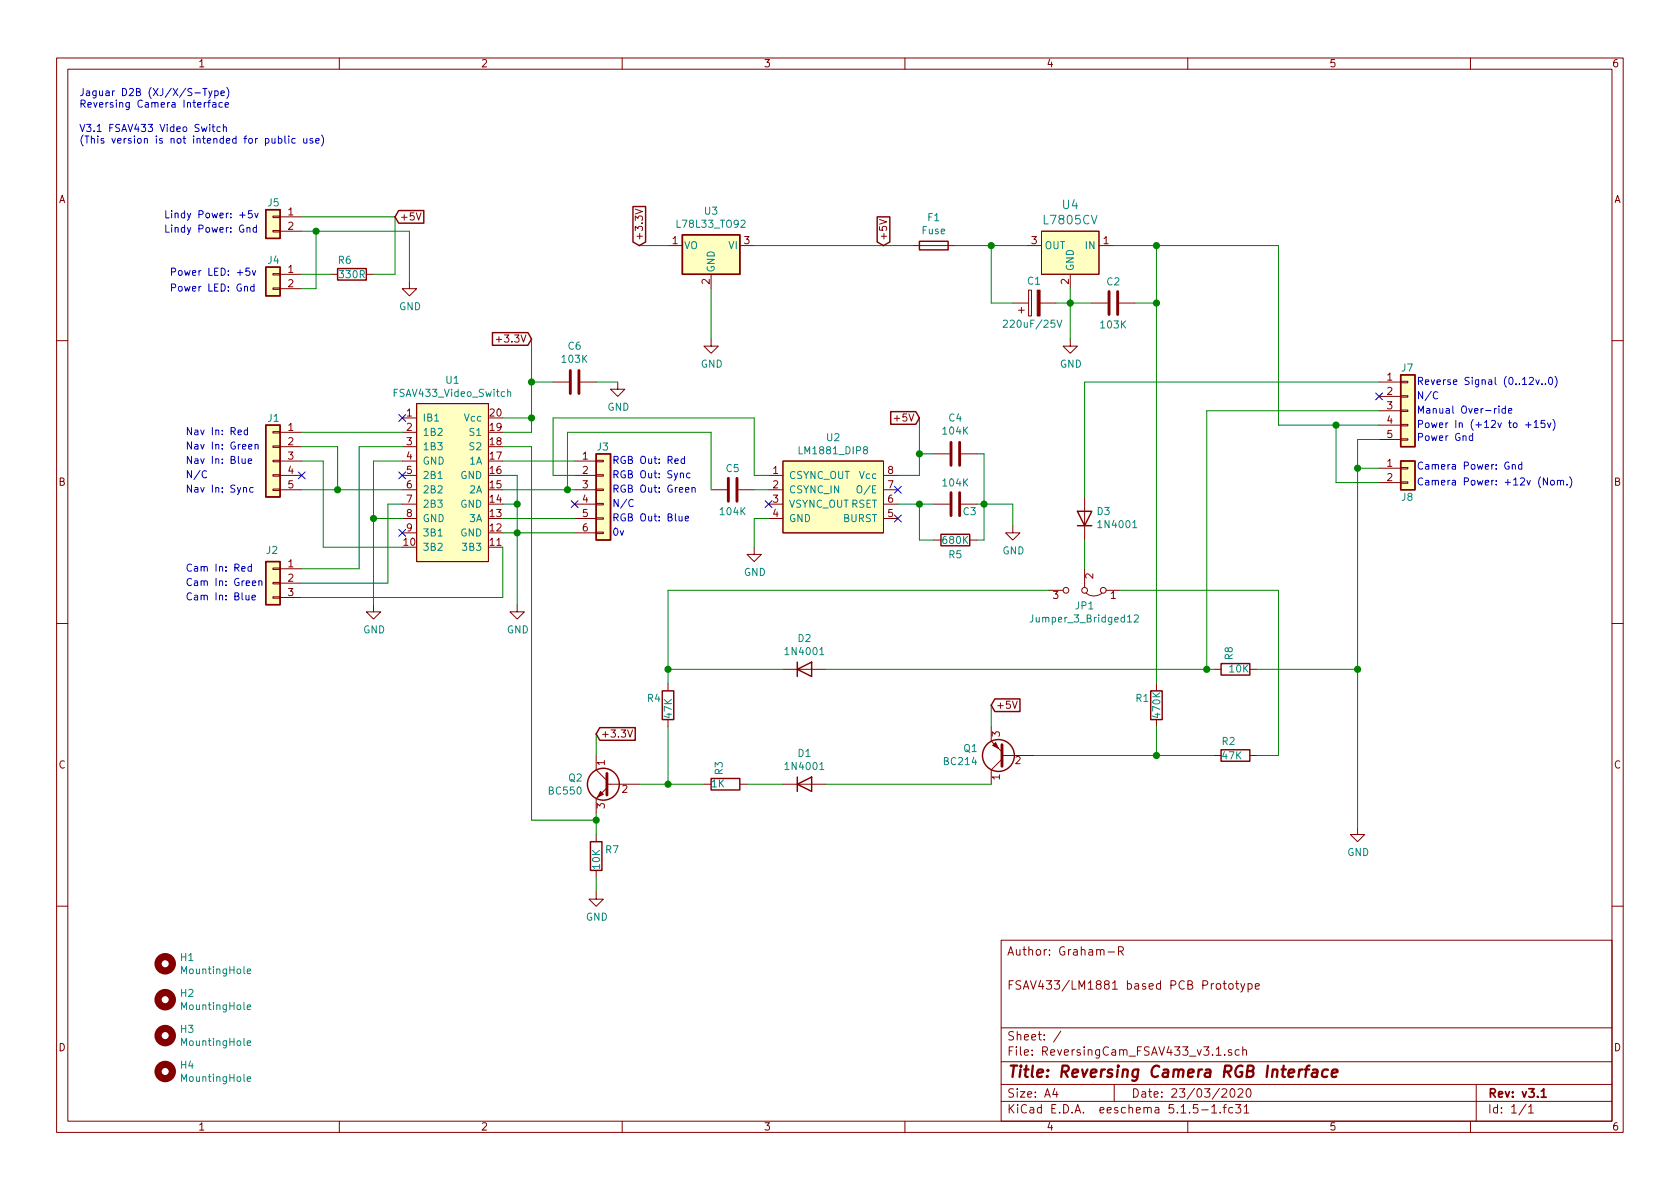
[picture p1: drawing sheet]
<svg xmlns="http://www.w3.org/2000/svg" width="297mm" height="210mm" viewBox="0 0 297 210" stroke-linecap="round" stroke-linejoin="round" font-family="sans-serif">
<g fill="none" stroke="#840000" stroke-width=".18">
<path d="M10 10.3h277v189.9h-277zM12 12.2h273v186.1h-273zM60 10.3v1.9M110 10.3v1.9M160 10.3v1.9M210 10.3v1.9M260 10.3v1.9M48.3 38.2h1.2v.3h-1.2zM49.5 38.3h3.8M73.6 37.6l.4 1.3 .4-1.3M112.3 37l1.3 .4-1.3 .4M155.5 38.8l1.3 .4-1.3 .4"/>
<path d="M48.3 50.9h1.2v.3h-1.2zM48.3 48.4h1.2v.2h-1.2zM48.3 40.8h1.2v.2h-1.2zM49.5 48.5h3.8M49.5 51h3.8M49.5 40.9h3.8M58.4 48.5h1.3M64.8 48.5h1.2M72.4 49.8v1.2h1.3l-1.3 1.3-1.3-1.3h1.3M118.1 43.4h2.5M125.7 59.9v1.3h1.3l-1.3 1.3-1.2-1.3h1.2M125.7 48.5v2.5"/>
<path d="M130.8 43.4h2.5M161.3 43.4h7.6M179.1 53.6h2.8M180.1 54.9h1M180.6 54.4v1M181.6 43.4h2.5M181.9 51.3h.5v4.6h-.5zM183.9 53.6h2.8M184.1 40.9h10.2v7.6h-10.2zM189.2 59.9v1.3h1.3l-1.3 1.3-1.2-1.3h1.2M189.2 48.5v2.5M193 53.6h2.8"/>
<path d="M194.3 43.4h2.5M197.9 53.6h2.8M10 60.2h2M48.3 78.9h1.2v.2h-1.2zM48.3 76.3h1.2v.3h-1.2zM49.5 76.4h3.8M49.5 79h3.8M71.1 73.9h2.6M71.1 76.4h2.6M71.1 79h2.6M73.7 71.4h12.7v27.9h-12.7zM87.7 60h1"/>
<path d="M97.8 67.6h2.8M102.6 67.6h2.8M109.2 67.6v1.2h1.3l-1.3 1.3-1.3-1.3h1.3M243.8 67.6h3.8M243.8 70.1h3.8M243.8 72.6h3.8M243.8 75.2h3.8M243.8 77.7h3.8M247.6 77.6h1.3v.2h-1.3zM247.6 75.1h1.3v.2h-1.3zM247.6 70h1.3v.2h-1.3zM247.6 67.4h1.3v.3h-1.3z"/>
<path d="M247.6 72.5h1.3v.3h-1.3zM285 60.2h2M48.3 86.5h1.2v.2h-1.2zM48.3 83.9h1.2v.3h-1.2zM48.3 81.4h1.2v.3h-1.2zM49.5 81.5h3.8M49.5 84.1h3.8M49.5 86.6h3.8M71.1 81.5h2.6M71.1 84.1h2.6M71.1 86.6h2.6M71.1 89.1h2.6"/>
<path d="M71.1 91.7h2.6M71.1 94.2h2.6M101.6 81.5h3.8M101.6 84.1h3.8M101.6 86.6h3.8M101.6 89.1h3.8M101.6 91.7h3.8M101.6 94.2h3.8M105.4 91.6h1.3v.2h-1.3zM105.4 94.1h1.3v.3h-1.3zM105.4 89h1.3v.3h-1.3zM105.4 83.9h1.3v.3h-1.3z"/>
<path d="M105.4 81.4h1.3v.3h-1.3zM105.4 86.5h1.3v.2h-1.3zM125.7 86.6h2.8M130.6 86.6h2.7M133.3 96.8v1.2h1.3l-1.3 1.3-1.2-1.3h1.2M135.9 84.1h2.5M135.9 86.6h2.5M135.9 89.1h2.5M135.9 91.7h2.5M138.4 81.5h17.8v12.7h-17.8zM156.2 84.1h2.5M156.2 86.6h2.5"/>
<path d="M156.2 89.1h2.5M156.2 91.7h2.5M165.1 89.1h2.8M165.1 95.5h1.3M165.1 80.3h2.8M169.9 89.1h2.8M169.9 80.3h2.8M171.4 95.5h1.3M179.1 93v1.2h1.2l-1.2 1.3-1.3-1.3h1.3M191.8 87.9v7.6M243.8 82.8h3.8M243.8 85.3h3.8"/>
<path d="M247.6 85.2h1.3v.3h-1.3zM247.6 82.7h1.3v.2h-1.3zM10 110.3h2M48.3 105.5h1.2v.3h-1.2zM48.3 100.5h1.2v.2h-1.2zM48.3 103h1.2v.2h-1.2zM49.5 100.6h3.8M49.5 103.1h3.8M49.5 105.7h3.8M66 106.9v1.3h1.3l-1.3 1.3-1.2-1.3h1.2M91.4 106.9v1.3h1.3l-1.3 1.3-1.2-1.3h1.2M138.4 118.4h7.6"/>
<path d="M185.4 104.4h2.6M191.8 100.6v3.3M192 104.9a2.26 2.26 0 0 0 2.8 0M195.6 104.4h2.5M214.6 118.4h1.3M221 118.4h1.2M285 110.3h2M105.4 133.6v2.5l1.9 1.9M107.3 139.3l-1.9 1.9v2.6M107.3 138.7h5.7M111 129.1l.4 1.2 .4-1.2M118.1 120.9v1.3"/>
<path d="M118.1 127.2v1.3M124.5 138.7h1.2M130.8 138.7h1.3M138.4 138.7h7.6M175.3 128.5v2.6l1.9 1.9M177.2 133.6h5.7M177.2 134.2l-1.9 1.9v2.6M179 124l.4 1.3 .5-1.3M204.5 120.9v1.3M204.5 127.2v1.3M214.6 133.6h1.3M221 133.6h1.2"/>
<path d="M105.4 157.7v1.3h1.3l-1.3 1.3-1.3-1.3h1.3M105.4 147.6v1.2M105.4 153.9v1.3M240 146.3v1.3h1.3l-1.3 1.2-1.2-1.2h1.2M10 160.2h2M177 166.3h108v32h-108zM195.9 168.3h1.2M197.8 168.2l.7-.1 .1-.2v-.3l-.3-.2h-.5v1.5M198.1 168.2l.5 .7M216.3 173.9h.5M216.5 173.4v1.3l.3 .2M217.3 174.1l.2-.2 .5 .2v.7l-.2 .1-.5-.1z"/>
<path d="M218.5 173.9h.5M218.7 173.4v1.3l.3 .2M219.4 173.9l.3 1M220.1 173.9l-.5 1.4-.2 .1M220.7 174l.4-.1 .3 .3-.1 .6-.2 .1-.4-.1M220.7 173.9v1.5M221.9 174.4l.8-.1-.1-.3-.4-.1-.3 .2 .1 .7h.6M285 160.2h2M60 198.3v1.9M110 198.3v1.9M160 198.3v1.9M177 194.8h108"/>
<path d="M177 191.8h108M177 187.8h108M177 181.8h108M186.5 192.5l-.4 1h1M186.8 193v1M187.6 182.3l-1.3 2M197 191.8v3M210 198.3v1.9M212.5 196.3h1.1M214.2 195.8l.5-.5v1.5M214.2 196.8h.9M215.7 196.7v.1"/>
<path d="M216.1 192.7l.2-.2h.3l.2 .2 .1 .3-.9 1h.9M216.3 195.8h.5M216.5 186.5v.1M216.8 195.3l-.3 .2v1.3M217.7 192.6l.1-.1a.8 .8 0 0 1 .6 .8 .8 .8 0 0 1-.6 .7 1 1 0 0 1-.1-1.4zM217.8 185.7a.37 .37 0 0 0-.6 .1v.2l.6 .2v.1l-.2 .3-.4-.1M218 195.9l-.5-.1-.3 .3 .1 .6 .2 .1 .5-.1M218.5 195.3h.9l-.5 .6 .4 .1v.7l-.2 .1-.6-.1M218.9 192.7l.2-.2h.4l.3 .5-1 1h1M219.1 185.7l-.4-.1-.3 .3 .1 .6 .2 .1 .4-.1M219.7 185.7h.1a.37 .37 0 0 1 .6 .1v.8M219.7 185.1v1.5"/>
<path d="M220 195.8l.4-.5v1.5M220 196.8h.8M220.5 192.7l.3-.2a.94 .94 0 0 1 0 1.5 .79 .79 0 0 1-.3-1.3zM260 198.3v1.9M261 191.8v6.5M269.8 195.2l-1.2 2M270.3 195.8l.4-.5v1.5M270.3 196.8h.8"/>
<circle cx="188.5" cy="104.4" r=".51"/>
<circle cx="191.8" cy="104.4" r=".51"/>
<circle cx="195.1" cy="104.4" r=".51"/>
</g>
<path d="M272.5 193l.4-.5v1.5M272.5 194h.9" fill="none" stroke="#840000" stroke-width=".3"/>
<path d="M230.7 189.1h.8M231.5 188.4l-.3 .1-.2 .2-.2 1.7M232.1 189.2h.8l.1 .2-.2 1M232.9 189.6l-.6 .1a.4 .4 0 0 0-.4 .3 .4 .4 0 0 0 .3 .4l.6-.1M234.8 189.2a.68 .68 0 0 0-1 .3v.8l.3 .1 .5-.1M235.5 189.8l1-.2-.1-.4-.5-.1-.4 .3v.9l.2 .1 .6-.1" fill="none" stroke="#840000" stroke-width=".41"/>
<g fill="none" stroke="#840000" stroke-width=".25">
<path d="M47 37.1h2.5v5.1h-2.5zM70.5 37.2h4.4v2.3h-4.4l-.7-1.2zM111.9 36.5h2.2v6.3l-1.1 .6-1.1-.6zM155.1 38.3h2.2v4.5l-1.1 .6-1.1-.6zM47 47.2h2.5v5.1h-2.5zM59.7 47.5h5.1v2h-5.1zM87.1 58.8h6.2l.7 1.1-.7 1.2h-6.2zM120.6 41.5h10.2v7h-10.2zM162.6 42.7h5v1.5h-5zM47 75.2h2.5v12.7h-2.5zM157.5 72.8h4.4l.7 1.1-.7 1.1h-4.4zM247.6 66.3h2.6v12.7h-2.6z"/>
<path d="M47 99.3h2.5v7.6h-2.5zM105.4 80.3h2.5v15.2h-2.5zM166.4 94.5h5v2h-5zM190.5 90.4h2.5l-1.2 2.6zM190.5 93h2.5M247.6 81.5h2.6v5.1h-2.6zM141 118.4l2.5-1.3v2.5zM141 117.1v2.5M215.9 117.3h5.1v2.1h-5.1zM106 128.7h6.3v2.2h-6.3l-.6-1.1zM117.1 122.2h2v5h-2zM125.7 137.7h5.1v2h-5.1z"/>
<path d="M141 138.7l2.5-1.3v2.5zM141 137.4v2.5M175.9 123.6h4.4v2.2h-4.4l-.6-1.1zM203.5 122.2h2v5h-2zM215.9 132.6h5.1v2h-5.1zM104.4 148.8h2v5.1h-2z"/>
<circle cx="106.7" cy="138.7" r="2.82"/>
<circle cx="176.5" cy="133.6" r="2.82"/>
</g>
<path d="M196.1 51.6v4M197.6 51.6v4M100.8 65.5v4.1M102.4 65.5v4.1M168.1 78.2v4.1M169.7 78.2v4.1M128.8 84.6v4M130.3 84.6v4M168.1 87.1v4.1M169.7 87.1v4.1M107.3 136.8v3.8M177.2 131.7v3.8" fill="none" stroke="#840000" stroke-width=".51"/>
<g fill="#840000" stroke="#840000" stroke-width=".18">
<path d="M106.2 139.9l.5 .6-1 .5z"/>
<path d="M183.4 51.3h.5v4.6h-.5z"/>
<path d="M175.5 131.8l.5-.5 .5 1z"/>
</g>
<g fill="none" stroke="#008484" stroke-width=".18">
<path d="M177.4 56.7l.5-.1 .2 .1v.3v.2l-.8 .7h.8M186.9 56.6l.4 1.3 .4-1.3M89.8 69.4l.1-.1h.3l.1 .8M89.8 68.8v1.3M77.5 84.6h.7M77.5 94.8h.7M151.6 86.1a.45 .45 0 0 1 .7 0 .88 .88 0 0 1-.2 1.1l-.4-.1a1.07 1.07 0 0 1-.1-1zM200.3 93.3h.7M145 115.8h.7M182.6 108.7v.9a.39 .39 0 0 1-.5 .4M200.6 108.9l.4-.2 .3 .4-.8 .9h.8M145 136.1h.7"/>
<path d="M43.7 171.7l.6-.1v-.2l-.4-.1-.2 .2 .1 .6h.5M43.7 178.1l.6-.1v-.3h-.4l-.2 .2 .1 .6h.5M43.7 184.4l.6-.1v-.2l-.4-.1-.2 .2 .1 .6h.5M43.7 190.8l.6-.1v-.3h-.4l-.2 .2 .1 .6h.5"/>
</g>
<g fill="#ffffc2" stroke="#ffffc2" stroke-width=".18">
<path d="M73.7 71.4h12.7v27.9h-12.7z"/>
<path d="M105.4 80.3h2.5v15.2h-2.5z"/>
<path d="M184.1 40.9h10.2v7.6h-10.2z"/>
<path d="M247.6 66.3h2.6v12.7h-2.6z"/>
<path d="M47 47.2h2.5v5.1h-2.5z"/>
<path d="M47 37.1h2.5v5.1h-2.5z"/>
<path d="M47 99.3h2.5v7.6h-2.5z"/>
<path d="M47 75.2h2.5v12.7h-2.5z"/>
<path d="M120.6 41.5h10.2v7h-10.2z"/>
<path d="M247.6 81.5h2.6v5.1h-2.6z"/>
<path d="M138.4 81.5h17.8v12.7h-17.8z"/>
</g>
<g fill="none" stroke="#840000" stroke-width="1.3">
<circle cx="29.2" cy="170.4" r="1.27"/>
<circle cx="29.2" cy="176.8" r="1.27"/>
<circle cx="29.2" cy="189.5" r="1.27"/>
<circle cx="29.2" cy="183.1" r="1.27"/>
</g>
<g fill="none" stroke="#008400" stroke-width=".18">
<path d="M53.3 38.3h16.5v10.2h-3.8M53.3 40.9h19.1v8.9M53.3 48.5h5.1M55.9 40.9v10.1h-2.6M94 59.9v16.5h-5.1M113 43.4h5.1M125.7 51v8.9M133.3 43.4h28M168.9 43.4h12.7M175.3 43.4v10.2h3.8M186.7 53.6h6.3M189.2 51v8.9"/>
<path d="M196.8 43.4h29.3v31.8h17.7M200.7 53.6h3.8M204.5 43.4v77.5M53.3 79h6.4v7.6M53.3 76.4h17.8M71.1 79h-7.6v21.6h-10.2M88.9 79h5.1v66h11.4M88.9 73.9h5.1M94 67.6h3.8M105.4 67.6h3.8M162.6 73.9v10.2h-3.9M236.2 75.2v10.1h7.6"/>
<path d="M243.8 72.6h-30.4v45.8M243.8 77.7h-3.8v68.6M243.8 67.6h-52v20.3M53.3 81.5h3.8v15.3h14M53.3 86.6h17.8M66 91.7h5.1M71.1 81.5h-5.1v25.4M71.1 89.1h-2.5v14h-15.3M88.9 81.5h12.7M88.9 84.1h2.5v22.8M88.9 96.8v8.9h-35.6M88.9 91.7h12.7"/>
<path d="M88.9 94.2h12.7M88.9 89.1h2.5M88.9 86.6h12.7M100.3 86.6v-10.2h25.4v10.2M101.6 84.1h-3.8v-10.2h35.5v10.2h2.6M133.3 86.6h2.6M135.9 91.7h-2.6v5.1M158.7 89.1h6.4M162.6 89.1v6.4h2.5M162.6 80.3h2.5M172.7 80.3h1.3v15.2h-1.3M172.7 89.1h6.4v3.9"/>
<path d="M191.8 95.5v5.1M240 82.8h3.8M118.1 118.4h20.3M146 118.4h68.6M185.4 104.4h-67.3v16.5M198.1 104.4h28v29.2h-3.9M222.2 118.4h17.8M105.4 129.8v3.8M113 138.7h11.5M118.1 128.5v10.2M132.1 138.7h6.3M146 138.7h29.3"/>
<path d="M175.3 124.7v3.8M182.9 133.6h31.7M204.5 128.5v5.1M105.4 143.8v3.8M105.4 155.2v2.5"/>
</g>
<g fill="none" stroke="#0000c2" stroke-width=".18">
<path d="M34.5 16.4h.9M35.9 15.6h.7M36.2 15.6v1.3M36.7 18.1h.5M36.9 16.1l.3 .8M37.2 17.7l-.3 .2v1.1M37.5 16.1l-.4 1.1-.2 .1M37.6 18.2h.5l.1 .8M38 16.1h.4l.2 .2-.1 .6h-.5M38 16.1v1.2M38.2 18.4l-.5 .1-.1 .2v.2h.6M39.1 16.5l.6-.1-.1-.3h-.4l-.1 .2v.6h.5"/>
<path d="M39.3 18.2l-.4-.1-.2 .3 .1 .5h.5M39.8 18.5l.6-.1-.1-.2-.3-.1-.2 .2 .1 .6h.4M40.1 15.5a1.47 1.47 0 0 1 0 1.9M37.1 22v.1M37.1 22.4v.9M37.5 22.4h.5M37.7 22v1.1l.3 .2M38.9 22.5l-.3-.1-.2 .3 .1 .5h.4M39.5 22.5l.2-.1 .3 .1v.8M39.5 22v1.3M42.4 38h1M44.6 37.3h-.6l-.1 .6 .5-.2 .2 .3v.3l-.2 .2-.5-.1"/>
<path d="M45 37.7l.3 .8 .3-.8M45.3 39.8v1.3M48.1 24.5v.8h.3l.2-.1M48.6 24.5v.8M49.2 24.5h.4l.2 .2-.1 .6h-.5M49.2 24v1.3M50.4 24v1.1l.2 .2M51.1 24v.2M51.1 24.5v.8M52.2 24.5h-.4l-.2 .2 .1 .6h.5M53.7 24.5l.1 .8h.3l.2-.1M54.3 24.5v.8"/>
<path d="M55.3 24.5h-.3l-.2 .2 .1 .1 .4 .2v.3h-.5M55.8 24.9l.6-.1v-.3h-.4l-.2 .2 .1 .6h.5M56.8 23.9a1.47 1.47 0 0 1 0 1.9M43.2 50.8l.2-.2 .3 .1 .1 .8M43.7 40.4l.1-.2 .3 .1 .1 .8M43.7 40.2v.9M44.1 47.4h-.6v.6l.4-.1 .3 .3v.3l-.3 .2-.4-.1M44.6 47.8l.3 .9 .3-.9M44.9 50.7l-.3-.1-.3 .3 .1 .5h.5M44.9 50.2v1.3M45.3 40.3l-.3-.1-.2 .3 .1 .5h.4M42.1 76.4l.6-.1-.1-.2-.3-.1-.2 .2v.6h.5"/>
<path d="M43.8 76.1l-.4-.1-.2 .3 .1 .5h.5M43.8 75.6v1.3M44 79l.6-.1-.1-.3h-.4l-.1 .2v.6h.5M45.1 78.7l.2-.1h.3v.8M45.1 78.6v.8M254.2 69.4a.6 .6 0 0 0-.8 .4 .6 .6 0 0 0 .5 .7l.3-.1M260.4 77.1h-.4l-.2 .2 .1 .5h.5M260.4 76.6v1.3M265 71.8v.1M265 72.2v.9M266.2 72.3l-.4-.1-.2 .3 .1 .5h.5M266.2 71.8v1.3"/>
<path d="M266.7 72.6l.6-.1v-.2l-.4-.1-.2 .2 .1 .6h.5M269.7 75.1h1M270.2 74.6v1M271.2 74.7l.4-.4v1.3M271.2 75.6h.8M271.6 67.2l.3 .8 .3-.8M272.6 67.9v.1M273.1 74.3h-.6v.6l.1-.1 .5 .1v.6l-.2 .1-.4-.1M273.3 67.9v.1M273.6 74.8l.3 .8 .3-.8M273.9 66.8l.2-.1a.67 .67 0 0 1 .4 .7 .67 .67 0 0 1-.4 .6l-.3-.5zM274.6 74.2a1.47 1.47 0 0 1 0 1.9"/>
<path d="M274.9 66.5a1.4 1.4 0 0 1 0 2M36.5 83.4a.6 .6 0 0 0-.8 .4 .6 .6 0 0 0 .6 .7l.2-.1M42.8 81.1l.1 .8 .3 .1 .2-.2M43.1 86.3l.1-.1 .3 .1 .1 .7M43.4 81.1v.9M43.9 81.5l.6-.1-.1-.2-.3-.1-.2 .2 .1 .6h.4M44.4 99.7v1.3M44.8 86.3l-.4-.1-.3 .2 .2 .6h.5M112 88.4a.6 .6 0 0 0-.9 .4 .6 .6 0 0 0 .6 .8l.3-.1M120.1 91.3v.8h.3l.2-.1M120.6 91.3v.8M121 81.2l-.3-.1-.3 .3 .1 .5h.5"/>
<path d="M121 80.7v1.3M121.2 91.7l.5-.1v-.3h-.4l-.1 .2v.6h.5M121.2 86.6l.6-.1-.1-.2-.3-.1-.2 .2 .1 .6h.4M122 83.7h-.4l-.2 .2 .1 .5h.5M122.4 86.3l.1-.1 .3 .1 .1 .7M122.4 86.2v.8M267.4 82.3l.2-.2 .3 .1v.8M267.4 82.1v.9M269.1 82.2l-.4-.1-.2 .3 .1 .5h.5M269.1 81.7v1.3M273.6 84.5v1.3l-.7-1.3v1.3M274.3 85l.3-.1 .2 .3-.1 .5-.3 .1-.3-.3z"/>
<path d="M275.4 85.1l.1-.2 .3 .1 .1 .8M275.4 84.9v.9M275.9 85.1l.2-.2 .3 .1 .1 .8M277.1 85.6v.2M277.5 84.3a1.47 1.47 0 0 1 0 2M42.7 100.6l.7-.1-.1-.3h-.4l-.2 .1 .1 .7h.5M43.5 105.3v.7l.3 .1 .2-.1M44 105.3v.8M44.4 100.2h-.3l-.3 .2 .2 .6h.4M44.6 105.7l.6-.1-.1-.3h-.3l-.2 .1v.6h.5M44.6 103.1l.6-.1v-.2l-.4-.1-.2 .2 .1 .6h.5M45.8 102.8l.1-.1 .4 .1v.8"/>
<path d="M45.8 102.7v.9"/>
</g>
<g fill="#008400" stroke="#008400" stroke-width=".25">
<circle cx="204.5" cy="133.6" r=".51"/>
<circle cx="204.5" cy="43.4" r=".51"/>
<circle cx="162.6" cy="80.3" r=".51"/>
<circle cx="66" cy="91.7" r=".51"/>
<circle cx="59.7" cy="86.6" r=".51"/>
<circle cx="55.9" cy="40.9" r=".51"/>
<circle cx="94" cy="73.9" r=".51"/>
<circle cx="174" cy="89.1" r=".51"/>
<circle cx="100.3" cy="86.6" r=".51"/>
<circle cx="118.1" cy="118.4" r=".51"/>
<circle cx="118.1" cy="138.7" r=".51"/>
<circle cx="91.4" cy="89.1" r=".51"/>
<circle cx="91.4" cy="94.2" r=".51"/>
<circle cx="213.4" cy="118.4" r=".51"/>
<circle cx="204.5" cy="53.6" r=".51"/>
<circle cx="175.3" cy="43.4" r=".51"/>
<circle cx="105.4" cy="145" r=".51"/>
<circle cx="162.6" cy="89.1" r=".51"/>
<circle cx="189.2" cy="53.6" r=".51"/>
<circle cx="236.2" cy="75.2" r=".51"/>
<circle cx="240" cy="82.8" r=".51"/>
<circle cx="94" cy="67.6" r=".51"/>
<circle cx="240" cy="118.4" r=".51"/>
</g>
<g fill="none" stroke="#000084" stroke-width=".18">
<path d="M70.5 73.3l1.2 1.2M71.7 73.3l-1.2 1.2M243.2 69.5l1.2 1.2M244.4 69.5l-1.2 1.2M52.7 83.5l1.2 1.2M53.9 83.5l-1.2 1.2M70.5 93.6l1.2 1.2M70.5 83.5l1.2 1.2M71.7 93.6l-1.2 1.2M71.7 83.5l-1.2 1.2M101 88.5l1.2 1.3M102.2 88.5l-1.2 1.3"/>
<path d="M135.3 88.5l1.2 1.3M136.5 88.5l-1.2 1.3M158.1 91.1l1.3 1.2M158.1 86l1.3 1.2M159.4 91.1l-1.3 1.2M159.4 86l-1.3 1.2"/>
</g>
<text font-size="2.8" fill="#840000" x="178" y="190.5">Title: Reversing Camera RGB Interface</text>
<g font-size="2.1" fill="#008484">
<text x="184.7" y="39.7">L7805CV</text>
<text x="187.9" y="37">U4</text>
</g>
<g font-size="2.1" fill="#840000">
<text x="178" y="169">Author: Graham-R</text>
<text x="178" y="175">FSAV433/LM1881 based PCB Prototype</text>
<text x="178" y="184">Sheet: /</text>
<text x="178" y="186.7">File: ReversingCam_FSAV433_v3.1.sch</text>
<text x="178" y="196.9">KiCad E.D.A. eeschema 5.1.5-1.fc31</text>
<text x="178" y="194.1">Size: A4</text>
<text x="200" y="194.1">Date: 23/03/2020</text>
<text x="263" y="194.1">Rev: v3.1</text>
<text x="263" y="196.9">Id: 1/1</text>
</g>
<g font-size="1.8" fill="#840000">
<text x="35" y="11.9">1</text>
<text x="85" y="11.9">2</text>
<text x="135" y="11.9">3</text>
<text x="185" y="11.9">4</text>
<text x="235" y="11.9">5</text>
<text x="285" y="11.9">6</text>
<text x="10.4" y="35.9">A</text>
<text x="285.4" y="35.9">A</text>
<text x="51" y="38.1">1</text>
<text x="51" y="40.6">2</text>
<text x="70.6" y="39">+5V</text>
<text x="113.7" y="42.6" transform="rotate(-90 113.7 42.6)">+3.3V</text>
<text x="118.9" y="43.2">1</text>
<text x="131.6" y="43.2">3</text>
<text x="156.8" y="42.6" transform="rotate(-90 156.8 42.6)">+5V</text>
<text x="182.4" y="43.2">3</text>
<text x="195.1" y="43.2">1</text>
<text x="51" y="48.3">1</text>
<text x="51" y="50.8">2</text>
<text x="125.5" y="50.3" transform="rotate(-90 125.5 50.3)">2</text>
<text x="189" y="50.3" transform="rotate(-90 189 50.3)">2</text>
<text x="88.5" y="60.6">+3.3V</text>
<text x="245.3" y="67.3">1</text>
<text x="245.3" y="69.8">2</text>
<text x="51" y="76.2">1</text>
<text x="71.9" y="73.7">1</text>
<text x="71.9" y="76.2">2</text>
<text x="86.7" y="76.2">19</text>
<text x="86.7" y="73.7">20</text>
<text x="158.6" y="74.5">+5V</text>
<text x="245.3" y="72.4">3</text>
<text x="245.3" y="74.9">4</text>
<text x="245.3" y="77.5">5</text>
<text x="51" y="78.7">2</text>
<text x="51" y="81.3">3</text>
<text x="51" y="83.8">4</text>
<text x="71.9" y="78.7">3</text>
<text x="71.9" y="81.3">4</text>
<text x="71.9" y="83.8">5</text>
<text x="86.7" y="83.8">16</text>
<text x="86.7" y="81.3">17</text>
<text x="86.7" y="78.7">18</text>
<text x="103" y="81.3">1</text>
<text x="103" y="83.8">2</text>
<text x="136.7" y="83.8">1</text>
<text x="157" y="83.8">8</text>
<text x="245.3" y="82.5">1</text>
<text x="10.4" y="85.9">B</text>
<text x="51" y="86.4">5</text>
<text x="71.9" y="86.4">6</text>
<text x="71.9" y="88.9">7</text>
<text x="86.7" y="88.9">14</text>
<text x="86.7" y="86.4">15</text>
<text x="103" y="86.4">3</text>
<text x="103" y="88.9">4</text>
<text x="136.7" y="86.4">2</text>
<text x="136.7" y="88.9">3</text>
<text x="157" y="88.9">6</text>
<text x="157" y="86.4">7</text>
<text x="245.3" y="85.1">2</text>
<text x="285.4" y="85.9">B</text>
<text x="71.9" y="91.4">8</text>
<text x="71.9" y="94">9</text>
<text x="86.7" y="94">12</text>
<text x="86.7" y="91.4">13</text>
<text x="103" y="91.4">5</text>
<text x="103" y="94">6</text>
<text x="136.7" y="91.4">4</text>
<text x="157" y="91.4">5</text>
<text x="51" y="100.3">1</text>
<text x="71.4" y="96.5">10</text>
<text x="86.7" y="96.5">11</text>
<text x="51" y="102.9">2</text>
<text x="51" y="105.4">3</text>
<text x="186.2" y="105.9">3</text>
<text x="193.3" y="102.3" transform="rotate(-90 193.3 102.3)">2</text>
<text x="196.4" y="105.9">1</text>
<text x="176" y="125.3">+5V</text>
<text x="106.2" y="130.4">+3.3V</text>
<text x="176.8" y="130.3" transform="rotate(-90 176.8 130.3)">3</text>
<text x="10.4" y="135.9">C</text>
<text x="106.9" y="135.4" transform="rotate(-90 106.9 135.4)">1</text>
<text x="176.8" y="137.9" transform="rotate(-90 176.8 137.9)">1</text>
<text x="179.5" y="135.1">2</text>
<text x="285.4" y="135.9">C</text>
<text x="106.9" y="143" transform="rotate(-90 106.9 143)">3</text>
<text x="110" y="140.2">2</text>
<text x="10.4" y="185.9">D</text>
<text x="285.4" y="185.9">D</text>
<text x="35" y="199.9">1</text>
<text x="85" y="199.9">2</text>
<text x="135" y="199.9">3</text>
<text x="185" y="199.9">4</text>
<text x="235" y="199.9">5</text>
<text x="285" y="199.9">6</text>
</g>
<g font-size="1.8" fill="#0000c2">
<text x="14" y="17">Jaguar D2B (XJ/X/S-Type)</text>
<text x="14" y="23.3">V3.1 FSAV433 Video Switch</text>
<text x="14" y="19">Reversing Camera Interface</text>
<text x="14" y="25.4">(This version is not intended for public use)</text>
<text x="29" y="38.6">Lindy Power: +5v</text>
<text x="29" y="41.1">Lindy Power: Gnd</text>
<text x="30" y="51.6">Power LED: Gnd</text>
<text x="30" y="48.8">Power LED: +5v</text>
<text x="250.4" y="68.1">Reverse Signal (0..12v..0)</text>
<text x="250.4" y="70.6">N/C</text>
<text x="32.8" y="77">Nav In: Red</text>
<text x="250.4" y="73.1">Manual Over-ride</text>
<text x="250.4" y="75.7">Power In (+12v to +15v)</text>
<text x="250.4" y="78">Power Gnd</text>
<text x="32.8" y="79.5">Nav In: Green</text>
<text x="32.8" y="82">Nav In: Blue</text>
<text x="108.2" y="82">RGB Out: Red</text>
<text x="250.4" y="83.1">Camera Power: Gnd</text>
<text x="32.8" y="84.6">N/C</text>
<text x="32.8" y="87.1">Nav In: Sync</text>
<text x="108.2" y="89.7">N/C</text>
<text x="108.2" y="84.6">RGB Out: Sync</text>
<text x="108.2" y="87.1">RGB Out: Green</text>
<text x="250.4" y="85.8">Camera Power: +12v (Nom.)</text>
<text x="108.2" y="92.2">RGB Out: Blue</text>
<text x="108.2" y="94.7">0v</text>
<text x="32.8" y="101.1">Cam In: Red</text>
<text x="32.8" y="103.6">Cam In: Green</text>
<text x="32.8" y="106.2">Cam In: Blue</text>
</g>
<g font-size="1.8" fill="#008484">
<text x="47.4" y="36.5">J5</text>
<text x="120" y="40.3">L78L33_TO92</text>
<text x="124.6" y="38">U3</text>
<text x="163" y="41.4">Fuse</text>
<text x="164.1" y="39.1">F1</text>
<text x="47.4" y="46.7">J4</text>
<text x="59.8" y="46.7">R6</text>
<text x="120.9" y="44.1">VO</text>
<text x="128.9" y="44.1">VI</text>
<text x="184.7" y="44.1">OUT</text>
<text x="192" y="44.1">IN</text>
<text x="60.1" y="49.2">330R</text>
<text x="126.4" y="48.3" transform="rotate(-90 126.4 48.3)">GND</text>
<text x="181.7" y="50.3">C1</text>
<text x="189.9" y="48" transform="rotate(-90 189.9 48)">GND</text>
<text x="195.7" y="50.5">C2</text>
<text x="70.6" y="54.9">GND</text>
<text x="178.2" y="58">220uF/25V</text>
<text x="194.7" y="58.1">103K</text>
<text x="99.5" y="64.2">103K</text>
<text x="100.5" y="61.8">C6</text>
<text x="123.9" y="65">GND</text>
<text x="187.4" y="65">GND</text>
<text x="247.9" y="65.7">J7</text>
<text x="70" y="70.2">FSAV433_Video_Switch</text>
<text x="78.9" y="67.9">U1</text>
<text x="47.4" y="74.6">J1</text>
<text x="74.7" y="74.5">IB1</text>
<text x="74.7" y="77.1">1B2</text>
<text x="82.2" y="74.5">Vcc</text>
<text x="83.2" y="77.1">S1</text>
<text x="107.4" y="72.6">GND</text>
<text x="166.8" y="76.9">104K</text>
<text x="167.8" y="74.5">C4</text>
<text x="74.7" y="79.6">1B3</text>
<text x="74.7" y="82.2">GND</text>
<text x="83.1" y="82.2">1A</text>
<text x="83.2" y="79.6">S2</text>
<text x="105.6" y="79.7">J3</text>
<text x="128.4" y="83.5">C5</text>
<text x="141.6" y="80.3">LM1881_DIP8</text>
<text x="146.2" y="78">U2</text>
<text x="74.7" y="84.7">2B1</text>
<text x="74.7" y="87.2">2B2</text>
<text x="74.7" y="89.8">2B3</text>
<text x="81.4" y="89.8">GND</text>
<text x="81.4" y="84.7">GND</text>
<text x="83.1" y="87.2">2A</text>
<text x="139.4" y="84.7">CSYNC_OUT</text>
<text x="139.4" y="87.2">CSYNC_IN</text>
<text x="139.4" y="89.8">VSYNC_OUTRSET</text>
<text x="152" y="84.7">Vcc</text>
<text x="152.1" y="87.2">O/E</text>
<text x="166.8" y="86">104K</text>
<text x="247.9" y="88.6">J8</text>
<text x="74.7" y="92.3">GND</text>
<text x="74.7" y="94.9">3B1</text>
<text x="81.4" y="94.9">GND</text>
<text x="83.1" y="92.3">3A</text>
<text x="127.4" y="91.1">104K</text>
<text x="139.4" y="92.3">GND</text>
<text x="149.1" y="92.3">BURST</text>
<text x="170.3" y="91.1">C3</text>
<text x="194" y="91.1">D3</text>
<text x="194.5" y="93.4">1N4001</text>
<text x="47.1" y="98">J2</text>
<text x="74.7" y="97.4">3B2</text>
<text x="82.1" y="97.4">3B3</text>
<text x="131.5" y="101.8">GND</text>
<text x="166.8" y="96.2">680K</text>
<text x="167.8" y="98.7">R5</text>
<text x="177.2" y="98">GND</text>
<text x="190.2" y="107.8">JP1</text>
<text x="64.2" y="112">GND</text>
<text x="89.6" y="112">GND</text>
<text x="141.1" y="113.5">D2</text>
<text x="182.8" y="110.1">Jumper_3_Bridged12</text>
<text x="139.1" y="115.8">1N4001</text>
<text x="217.4" y="118.9">10K</text>
<text x="218" y="116.7" transform="rotate(-90 218 116.7)">R8</text>
<text x="114.5" y="124.1">R4</text>
<text x="200.9" y="124.1">R1</text>
<text x="118.8" y="126.9" transform="rotate(-90 118.8 126.9)">47K</text>
<text x="205.2" y="126.8" transform="rotate(-90 205.2 126.8)">470K</text>
<text x="216.1" y="131.7">R2</text>
<text x="127.8" y="137" transform="rotate(-90 127.8 137)">R3</text>
<text x="139.1" y="136.2">1N4001</text>
<text x="141.1" y="133.9">D1</text>
<text x="167" y="135.3">BC214</text>
<text x="170.4" y="133">Q1</text>
<text x="216.2" y="134.3">47K</text>
<text x="97.2" y="140.5">BC550</text>
<text x="100.6" y="138.2">Q2</text>
<text x="125.8" y="139.2">1K</text>
<text x="106.1" y="153.6" transform="rotate(-90 106.1 153.6)">10K</text>
<text x="107.1" y="150.9">R7</text>
<text x="238.2" y="151.4">GND</text>
<text x="103.6" y="162.8">GND</text>
<text x="32" y="169.9">H1</text>
<text x="32.3" y="172.3">MountingHole</text>
<text x="32" y="176.3">H2</text>
<text x="32.3" y="178.6">MountingHole</text>
<text x="32" y="182.6">H3</text>
<text x="32.3" y="185">MountingHole</text>
<text x="32" y="189">H4</text>
<text x="32.3" y="191.3">MountingHole</text>
</g>
</svg>
